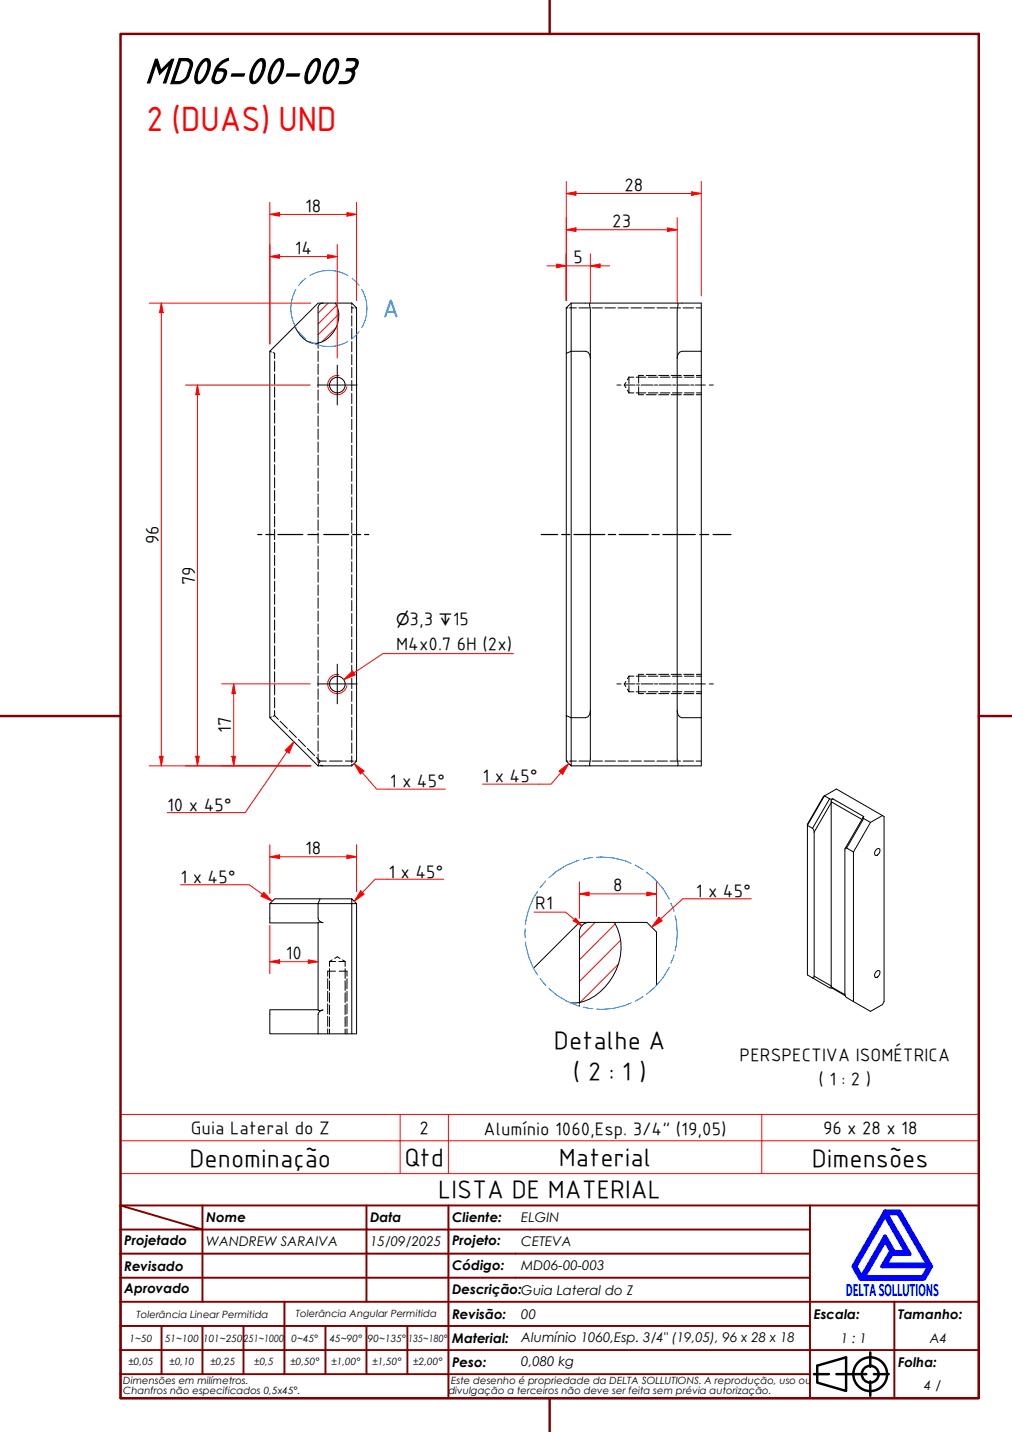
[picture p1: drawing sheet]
<svg xmlns="http://www.w3.org/2000/svg" width="210mm" height="297mm" viewBox="0 0 210 297" stroke-linecap="round" stroke-linejoin="round" font-family="sans-serif">
<!-- layer: Hatch (ABNT) -->
<path d="M68.1 62.9l-2.1 2.1M69.7 68l-2.9 2.9M69.8 63.4l-3.8 3.8M70.3 65.2l-4.3 4.3M123.4 191.3l-3.2 3.3M127.6 191.7l-7.4 7.4M128.7 195l-8.5 8.6M128.2 200l-7.9 7.9" fill="none" stroke="#f00" stroke-width=".21"/>
<!-- layer: Hidden (ABNT) -->
<g fill="none" stroke="#000" stroke-width=".21">
<path d="M56 72.9l.3 .1M56.6 73.1l.4 .2v1.1M57 74.9v2.1M57 77.6v2.1M66 71.2v1.1M66 72.8v2.2M66 75.5v2.2M66 78.2v2.2M73 63.5v.4h.3M73 62.9v.3M73 63.9v1M73 65.5v2.1"/>
<path d="M73 68.2v2.1M73 70.9v2.1M73 73.5v2.2M73 76.2v2.2M73 78.9v2.2M73.6 63.9h.4M117.5 63.9h.3M118.1 63.9h1.4M120.1 63.9h2.1M122.8 63.9h2.1M125.5 63.9h2.1M128.2 63.9h2.1"/>
<path d="M129.8 79.3l-.3 .6 .3 .5M130.5 78.2v1.4M130.5 78.2l-.4 .6M130.5 78.2h1M130.9 63.9h2.1M132 78.2h2M133.5 77.9h-1v1.6M133.6 63.9h2.1M134 77.9h2.1M134.5 78.2h2M136.3 63.9h2.1M136.6 77.9h2.1"/>
<path d="M137 78.2h2M139 63.9h2.1M139.2 77.9h2.1M139.5 78.2h2M141.7 63.9h2.1M141.8 77.9h2.1M142 78.2h2M144.4 63.9h1.1M144.4 77.9h1.1M144.5 78.2h1M57 80.3v2.1M57 83v2.1"/>
<path d="M57 85.6v2.2M57 88.3v2.2M57 91v2.2M57 93.7v2.1M57 96.4v2.1M57 99.1v2.1M66 80.9v2.1M66 83.6v2.2M66 86.3v2.1M66 89v2.1M66 91.7v2.1M66 94.4v2.1"/>
<path d="M66 97.1v2.1M66 99.8v2.1M73 81.6v2.1M73 84.3v2.1M73 87v2.1M73 89.6v2.2M73 92.3v2.2M73 95v2.2M73 97.7v2.2M130.1 80.9l.4 .6M130.5 80.2v1.3M130.5 81.5h1"/>
<path d="M132 81.5h2M132.5 80.3v1.6h1M134 81.9h2.1M134.5 81.5h2M136.6 81.9h2.1M137 81.5h2M139.2 81.9h2.1M139.5 81.5h2M141.8 81.9h2.1M142 81.5h2M144.4 81.9h1.1M144.5 81.5h1"/>
<path d="M57 101.7v2.2M57 104.4v2.2M57 107.1v2.2M57 109.8v2.1M57 112.5v2.1M57 115.2v2.1M57 117.8v2.2M66 102.5v2.1M66 105.2v2.1M66 107.9v2.1M66 110.5v2.2M66 113.2v2.2"/>
<path d="M66 115.9v2.2M66 118.6v2.2M73 100.4v2.1M73 103.1v2.1M73 105.8v2.1M73 108.4v2.2M73 111.1v2.2M73 113.8v2.2M73 116.5v2.2M73 119.2v2.1M57 120.5v2.2M57 123.2v2.2"/>
<path d="M57 125.9v2.1M57 128.6v2.1M57 131.3v2.1M57 133.9v2.2M57 136.6v2.2M57 139.3v2.2M66 121.3v2.2M66 124v2.2M66 126.7v2.2M66 129.4v2.2M66 132.1v2.2M66 134.8v2.2"/>
<path d="M66 137.5v2.2M73 121.9v2.1M73 124.6v2.1M73 127.3v2.1M73 129.9v2.2M73 132.6v2.2M73 135.3v2.2M73 138v2.2M133.5 139.9h-1v1.6M134 139.9h2.1M136.6 139.9h2.1M139.2 139.9h2.1"/>
<path d="M141.8 139.9h2.1M144.4 139.9h1.1M56.3 148.7l-.3 .2M57 148.4l.7 .8M57 148.4l-.4 .2M57 142v2.2M57 144.7v2.1M57 147.4v1M58.1 149.6l1.5 1.5M60 151.5l1.5 1.5M61.9 153.4l1.5 1.5M63.8 155.2l1.5 1.5"/>
<path d="M65.6 157.1l.8 .8-.1 .3M66 157.7l.1 .7M66 140.2v2.2M66 142.9v2.2M66 145.6v2.2M66 148.3v2.1M66 151v2.1M66 153.7v2.1M66 156.4v1.2M66.1 158.5l-.1 .4M66.4 157.9h1.3M66.5 158.7l.5 .2"/>
<path d="M68.3 157.9h2.7M73 156.8v1.1h-1.4M73 140.7v2.1M73 143.4v2.1M73 146.1v2.1M73 148.7v2.2M73 151.4v2.2M73 154.1v2.2M73 158.5v.4M73.3 157.9h-.3v.3M73.6 157.9h.4M117.5 157.9h.3"/>
<path d="M118.1 157.9h1.4M120.1 157.9h2.1M122.8 157.9h2.1M125.5 157.9h2.1M128.2 157.9h2.1M129.8 141.3l-.3 .6 .3 .5M130.1 142.9l.4 .6M130.5 140.3v1.2M130.5 142.2v1.3M130.5 140.3l-.4 .5M130.5 140.3h1M130.5 143.5h1"/>
<path d="M130.9 157.9h2.1M132 140.3h2M132 143.5h2M132.5 142.3v1.6h1M133.6 157.9h2.1M134 143.9h2.1M134.5 140.3h2M134.5 143.5h2M136.3 157.9h2.1M136.6 143.9h2.1M137 140.3h2M137 143.5h2"/>
<path d="M139 157.9h2.1M139.2 143.9h2.1M139.5 140.3h2M139.5 143.5h2M141.7 157.9h2.1M141.8 143.9h2.1M142 140.3h2M142 143.5h2M144.4 157.9h1.1M144.4 143.9h1.1M144.5 140.3h1M144.5 143.5h1"/>
<path d="M68.3 199.4h1.3M68.3 199.4v1.1M68.9 199.1l-.6 .3M69.4 198.8l.6-.3 .5 .3M70.3 199.4h1.3M71.1 199.1l.5 .3M71.6 199.4v1.1M68 203v2.1M68 205.6v2.1M68 208.2v2.1M68 210.8v2.1M68 213.4v1"/>
<path d="M68.3 200.9v2.1M68.3 203.4v2.1M68.3 205.9v2M68.3 208.5v1.9M68.3 211v1.9M68.3 213.5v.9M69.6 201.5h-1.6v1M70.4 201.5h1.6v1M71.6 200.9v2.1M71.6 203.4v2.1M71.6 205.9v2M71.6 208.5v1.9"/>
<path d="M71.6 211v1.9M71.6 213.5v.9M72 203v2.1M72 205.6v2.1M72 208.2v2.1M72 210.8v2.1M72 213.4v1M120.2 208v.2M120.2 208.5v.2"/>
</g>
<!-- layer: Visible (ABNT) -->
<g fill="none" stroke="#000" stroke-width=".21">
<path d="M56 72.9l10-10h7l1 1v94l-1 1h-7l-10-10zM67 62.9a1.01 1.01 0 0 0-1 1v7.3M69.6 62.9a5.8 5.8 0 0 1-3.9 8.3 5.1 5.1 0 0 1-4.6-3.5M117.5 73.3l1-.4v76h3l.5-.2 .3-.5 .1-.7M118.5 62.9h27v10M118.5 62.9v10h3l.5 .2 .3 .5 .1 .7M118.5 62.9l-1 1v84.5M122.4 62.9l-.1 .3 .1 1.1v10M122.4 74.3v83.6a.87 .87 0 0 0 0 1M140.5 74.3l.1-.7 .3-.5 .6-.2h4v76h-4l-.6-.2-.3-.5-.1-.7M140.5 74.3v83.6a.77 .77 0 0 1 0 1M140.5 62.9a.8 .8 0 0 1 0 1v10.4"/>
<path d="M117.5 148.4l1 .5v10l-1-1zM145.5 148.9v10h-27M168.5 171.8l.4 .8M168.9 172.6v29.9M172.1 165.7h.6M172.1 165.7l-1.1-.6-3.5 6.1 1 .6M172.1 165.7l-3.6 6.1M172.4 166.3l-3.5 6.3M172.4 166.5v38.2M172.4 166.3l6.4 3.7M172.7 165.7l6.5 3.7-.2 .1 .1 .3M172.7 165.7l-.3 .2v.4"/>
<path d="M175.3 176l.3-.1 1.4 .8v31.1l-1.6-1-.2-.7zM179 169.5l-3.7 6.5M179.1 169.8l-3.5 6.1M179.1 169.8l1.5 .8M180.6 170.6l-3.6 6.1M181.8 176.2l.5-.2a.86 .86 0 0 1 .1 1 .86 .86 0 0 1-.9 .4 1 1 0 0 1 .3-1.2zM183 169.2l-2.4 1.4M56 187.4v4h10M66.4 186.4h-9.4l-1 1h10l.1 3.5 .3 .3 .6 .2a.77 .77 0 0 0-1 0v18.1a.77 .77 0 0 0 1 0l-.9 .5-.1 .4v4M73 186.4l1 1h-1zM73 186.4h-6.6l-.4 1h7v27h1v-27M122.2 191.3h-2l-9.6 9.6"/>
<path d="M122.2 191.3h5.2M122.2 191.3a2 2 0 0 0-2 2v14.7M127.4 191.3a11.6 11.6 0 0 1-2.9 14.4 8.3 8.3 0 0 1-6.2 2.3M127.4 191.3h6.8l2 2v11.1M66 209.5h-10v4.9h10M66 214.4h7M168.5 202.8l-1-.6v-31.2l3.3-5.8 2.7-1.5 9.9 5.7v38.4l-.4 .6-2.4 1.4-3.6-2M168.5 202.8l3.6 2.1h.5M168.9 202.5l-.1 .2-.3 .1M168.9 202.5l3.5 2M172.4 204.7v.2l2.9 1.6M172.4 204.7l2.9 1.6"/>
<path d="M181.8 201.5l.5-.2a.86 .86 0 0 1 .1 1 .86 .86 0 0 1-.9 .4 1 1 0 0 1 .3-1.2z"/>
<circle cx="70" cy="79.9" r="1.62"/>
<circle cx="70" cy="141.9" r="1.62"/>
</g>
<!-- layer: Visible Narrow (ABNT) -->
<path d="M70.3 77.9a2 2 0 0 0-2.3 1.6 2 2 0 0 0 1.6 2.3 2 2 0 0 0 2.3-1.6M70.3 139.9a2 2 0 0 0-2.3 1.6 2 2 0 0 0 1.6 2.3 2 2 0 0 0 2.3-1.6" fill="none" stroke="#f00" stroke-width=".21"/>
<path d="M25 236.6h178v-5.4h-178v12.2M83 231.2v12.2M93 231.2v12.2M158 231.2v12.2M203 236.6v6.8h-178M25 243.4v6.6h178v-6.6" fill="none" stroke="#f00" stroke-width=".21"/>
<!-- layer: Detail Boundary (ABNT) -->
<path d="M63.4 57.7l-1.4 1.5M64.3 57.2a7.7 7.7 0 0 1 7.9 0M73 57.7l1.5 1.5M61.4 60.1a7.7 7.7 0 0 0 0 7.8M62 68.8l1.4 1.5M64.3 70.8a7.7 7.7 0 0 0 7.9 0M74.5 68.8l-1.5 1.5M75 60.1a7.7 7.7 0 0 1 0 7.8" fill="none" stroke="#0080ff" stroke-width=".21"/>
<!-- layer: Borda A3/A4 (ABNT) -->
<path d="M25 7h178v283h-178zM114 0v7M0 148.5h25M203 148.5h7M114 290v7" fill="none" stroke="#800000" stroke-width=".51"/>
<path d="M183.6 257.3l1.2 2.2-1.8 3.2h9.7l-1.3 2.2h-12.2zM183.6 252.1l4.4 7.6h-2.6l-1.8-3.2-4.9 8.4-1.3-2.2zM183.6 251.3h3l6.5 11.4-1.5 2.6h-13.1l-1.5-2.6zM183.8 251.7h2.5l6.2 10.6h-8.8l1.3-2.2h3.7zM185 259.7h.2l-.1 .2z" fill="none" stroke="#00f" stroke-width=".8"/>
<!-- layer: 0 -->
<path d="M178.5 265.3h13.1" fill="none" stroke="#000" stroke-width=".21"/>
<g fill="none" stroke="#800000" stroke-width=".4">
<path d="M25 250l17 5h-17M25 250h178v40h-178zM42 255h34v5h17M42 255v15M42 250v5M76 250v5h17v5M93 250v5h75M168 250v20h-143M25 260h51v10M25 275h17M33.5 275v10M50.5 275h-8.5v10"/>
<path d="M59 270v15h-8.5M67.5 275v10h-8.5M76 275v10h8.5M84.5 275v10M93 275h-42.5v10M93 260v5h-68M93 275v10h75M93 260h75M93 275h75M168 265h-75v10M185.5 270v10h17.5M203 270h-35v10h17.5v10"/>
<path d="M25 285h25.5M25 280h143v10M67.5 285h8.5M84.5 285h8.5v5"/>
</g>
<g fill="none" stroke="#000" stroke-width=".51">
<path d="M168.8 285h3.1M169.5 283.3l6-1.8v7l-6-1.7zM173.5 285h6.2M180.5 280.5v3M180.5 286.5v3M181.3 285h3"/>
<circle cx="180.5" cy="285" r="3.5"/>
<circle cx="180.5" cy="285" r="1.75"/>
</g>
<path d="M56 44.5h2" fill="none" stroke="#f00" stroke-width=".21"/>
<path d="M56 44.5l2-.4v.7z" fill="#f00"/>
<path d="M56 44.5l2-.4v.7zM72 44.5h2" fill="none" stroke="#f00" stroke-width=".21"/>
<path d="M72 44.1l2 .4-2 .3z" fill="#f00"/>
<path d="M56 42v29.4M58 44.5h14M72 44.1l2 .4-2 .3zM74 42v20.4M117.5 40.1h2" fill="none" stroke="#f00" stroke-width=".21"/>
<!-- layer: Marca de centro (ISO) -->
<path d="M65.8 79.9h8.3M70 75.7v8.3M70 137.8v8.2M65.8 141.9h8.3" fill="none" stroke="#000" stroke-width=".21"/>
<path d="M117.5 40.1l2-.3v.7z" fill="#f00"/>
<path d="M117.5 40.1l2-.3v.7zM143.5 40.1h2" fill="none" stroke="#f00" stroke-width=".21"/>
<path d="M143.5 39.8l2 .3-2 .4z" fill="#f00"/>
<path d="M117.5 37.6v24.8M143.5 39.8l2 .3-2 .4zM145.5 37.6v23.8M115.5 55.1h2M119.5 40.1h24" fill="none" stroke="#f00" stroke-width=".21"/>
<path d="M115.5 54.8l2 .3-2 .4z" fill="#f00"/>
<path d="M115.5 54.8l2 .3-2 .4zM122.4 55.1h2.1" fill="none" stroke="#f00" stroke-width=".21"/>
<path d="M122.4 55.1l2.1-.3v.7z" fill="#f00"/>
<path d="M113.5 55.1h2M117.5 55.1h4.9M117.5 52.6v9.8M117.5 47.7h2M122.4 55.1l2.1-.3v.7zM122.4 52.6v10.2M124.5 55.1h1.9" fill="none" stroke="#f00" stroke-width=".21"/>
<path d="M117.5 47.7l2-.4v.7z" fill="#f00"/>
<path d="M117.5 47.7l2-.4v.7zM138.5 47.7h2" fill="none" stroke="#f00" stroke-width=".21"/>
<path d="M138.5 47.3l2 .4-2 .3z" fill="#f00"/>
<path d="M117.5 45.2v17.2M119.5 47.7h19M138.5 47.3l2 .4-2 .3zM140.5 45.2v17.6" fill="none" stroke="#f00" stroke-width=".21"/>
<!-- layer: Linha de centro (ISO) -->
<g fill="none" stroke="#000" stroke-width=".21">
<path d="M128 79.9h.8M129.6 79.9h2.1M132 79.9h.7M133 79.9h2.5M135.8 79.9h.6M136.7 79.9h2.5M139.5 79.9h.6M140.5 79.9h2.5M143.3 79.9h.6M144.2 79.9h2.1M147.1 79.9h.9M128 141.9h.8"/>
<path d="M129.6 141.9h2.1M132 141.9h.7M133 141.9h2.5M135.8 141.9h.6M136.7 141.9h2.5M139.5 141.9h.6M140.5 141.9h2.5M143.3 141.9h.6M144.2 141.9h2.1M147.1 141.9h.9"/>
</g>
<path d="M61 153.9l-1.5 2" fill="none" stroke="#f00" stroke-width=".21"/>
<path d="M59.1 155.6l1.9-1.7-1 2.3z" fill="#f00"/>
<path d="M59.1 155.6l1.9-1.7-1 2.3zM59.5 155.9l-8.6 12.7h-16.2" fill="none" stroke="#f00" stroke-width=".21"/>
<path d="M56 199.5h2" fill="none" stroke="#f00" stroke-width=".21"/>
<path d="M56 199.5l2-.4v.7z" fill="#f00"/>
<path d="M56 199.5l2-.4v.7zM64 199.5h2" fill="none" stroke="#f00" stroke-width=".21"/>
<path d="M64 199.1l2 .4-2 .3z" fill="#f00"/>
<path d="M33.5 62.9v2M56 191.9v10.1M58 199.5h6M64 199.1l2 .4-2 .3z" fill="none" stroke="#f00" stroke-width=".21"/>
<path d="M33.5 62.9l.3 2h-.7z" fill="#f00"/>
<path d="M33.5 62.9l.3 2h-.7zM33.5 156.9v2" fill="none" stroke="#f00" stroke-width=".21"/>
<path d="M33.1 156.9h.7l-.3 2z" fill="#f00"/>
<path d="M31 62.9h33.5M33.5 64.9v92M31 158.9h33.5M33.1 156.9h.7l-.3 2zM48.5 156.9v2" fill="none" stroke="#f00" stroke-width=".21"/>
<path d="M48.1 156.9h.7l-.3 2z" fill="#f00"/>
<path d="M48.1 156.9h.7l-.3 2zM48.5 141.9v2" fill="none" stroke="#f00" stroke-width=".21"/>
<path d="M48.5 141.9l.3 2h-.7z" fill="#f00"/>
<path d="M41 156.9v2M46 158.9h18.5M46 141.9h18.3M48.5 141.9l.3 2h-.7zM48.5 143.9v13" fill="none" stroke="#f00" stroke-width=".21"/>
<path d="M40.6 156.9h.7l-.3 2z" fill="#f00"/>
<path d="M41 79.9v2M40.6 156.9h.7l-.3 2z" fill="none" stroke="#f00" stroke-width=".21"/>
<path d="M41 79.9l.3 2h-.7z" fill="#f00"/>
<path d="M38.5 79.9h25.8M41 79.9l.3 2h-.7zM41 81.9v75M38.5 158.9h26" fill="none" stroke="#f00" stroke-width=".21"/>
<path d="M73.4 139.6l-2.1 1.4" fill="none" stroke="#f00" stroke-width=".21"/>
<path d="M71.3 141l1.8-1.8 .6 .8z" fill="#f00"/>
<path d="M106.5 135.6h-27.1l-6 4M71.3 141l1.8-1.8 .6 .8z" fill="none" stroke="#f00" stroke-width=".21"/>
<path d="M56 53.2h2" fill="none" stroke="#f00" stroke-width=".21"/>
<path d="M56 53.2l2-.4v.8z" fill="#f00"/>
<path d="M56 53.2l2-.4v.8zM68 53.2h2" fill="none" stroke="#f00" stroke-width=".21"/>
<path d="M68 52.8l2 .4-2 .4z" fill="#f00"/>
<path d="M56 50.7v20.7M58 53.2h10M68 52.8l2 .4-2 .4zM70 50.7v23.6M56 177.7h2" fill="none" stroke="#f00" stroke-width=".21"/>
<path d="M56 177.7l2-.4v.8z" fill="#f00"/>
<path d="M56 177.7l2-.4v.8zM72 177.7h2" fill="none" stroke="#f00" stroke-width=".21"/>
<path d="M72 177.3l2 .4-2 .4z" fill="#f00"/>
<path d="M56 175.2v10.2M58 177.7h14M72 177.3l2 .4-2 .4zM74 175.2v9.8" fill="none" stroke="#f00" stroke-width=".21"/>
<path d="M54.4 185.5l2.1 1.5" fill="none" stroke="#f00" stroke-width=".21"/>
<path d="M54.7 185.1l1.8 1.9-2.4-1.1z" fill="#f00"/>
<path d="M37.5 183.5h14.2l2.7 2M54.7 185.1l1.8 1.9-2.4-1.1zM75.2 185.1l-1.7 1.9" fill="none" stroke="#f00" stroke-width=".21"/>
<path d="M74.8 184.8l.7 .7-2 1.5z" fill="#f00"/>
<path d="M73.5 158.4l1.6 1.8M74.8 184.8l.7 .7-2 1.5zM92 182.4h-14.2l-2.6 2.7" fill="none" stroke="#f00" stroke-width=".21"/>
<path d="M73.5 158.4l2 1.5-.8 .7z" fill="#f00"/>
<path d="M73.5 158.4l2 1.5-.8 .7zM75.1 160.2l3 3.5h14.3" fill="none" stroke="#f00" stroke-width=".21"/>
<!-- layer: Detail Boundary (ABNT) -->
<g fill="none" stroke="#0080ff" stroke-width=".21">
<path d="M120.1 178.4a14.8 14.8 0 0 0-6.2 3.7M122.9 177.9l-1.9 .3M123.8 177.8a14.3 14.3 0 0 1 7.1 1.3M131.8 179.4l1.5 1M108.9 192.6v1.9M109 195.4a14.6 14.6 0 0 0 2.5 6.8M111.5 184.9a14.6 14.6 0 0 0-2.5 6.8M113.2 182.7l-1.2 1.4M134.1 180.9a15.3 15.3 0 0 1 4.7 5.6M139.1 187.3l.7 1.7M139.8 198.1l-.7 1.7M140 189.9a14.4 14.4 0 0 1 0 7.3"/>
<path d="M112 203l1.2 1.4M113.9 205a14.8 14.8 0 0 0 6.2 3.7M121 208.9l1.9 .3M130.9 208a14.3 14.3 0 0 1-7.1 1.3M133.3 206.7l-1.5 1M138.8 200.7a15.3 15.3 0 0 1-4.7 5.5"/>
</g>
<path d="M119.1 190.7l1.5 1.3" fill="none" stroke="#f00" stroke-width=".21"/>
<path d="M119.4 190.4l1.2 1.6-1.7-1z" fill="#f00"/>
<path d="M110.8 189.2h6.5l1.8 1.5M119.4 190.4l1.2 1.6-1.7-1zM120.2 185.4h2" fill="none" stroke="#f00" stroke-width=".21"/>
<path d="M120.2 185.4l2-.4v.8z" fill="#f00"/>
<path d="M120.2 185.4l2-.4v.8zM134.2 185.4h2" fill="none" stroke="#f00" stroke-width=".21"/>
<path d="M134.2 185l2 .4-2 .4z" fill="#f00"/>
<path d="M120.2 182.9v7.6M122.2 185.4h12M134.2 185l2 .4-2 .4zM136.2 182.9v7.2" fill="none" stroke="#f00" stroke-width=".21"/>
<path d="M137 190.6l-1.8 1.7" fill="none" stroke="#f00" stroke-width=".21"/>
<path d="M136.7 190.3l.7 .7-2.2 1.3z" fill="#f00"/>
<path d="M118 158.4l-1.7 1.9M136.7 190.3l.7 .7-2.2 1.3zM155.8 186.4h-14.2l-4.6 4.2" fill="none" stroke="#f00" stroke-width=".21"/>
<!-- layer: Eixo de trabalho (ISO) -->
<g fill="none" stroke="#000" stroke-width=".25">
<path d="M53.5 110.9h.8M55.1 110.9h1.7M57.6 110.9h5.2M63.9 110.9h2.1M67.1 110.9h5.2M73.1 110.9h1.7M75.6 110.9h.9M112.3 110.9h3.4M116.5 110.9h1.7M119 110.9h6.4M126.2 110.9h1.5M128.4 110.9h6.1"/>
<path d="M135.2 110.9h1.5M137.5 110.9h6.7M145.1 110.9h1.9M147.9 110.9h3.7"/>
</g>
<path d="M116 159.9l2-1.5-1.3 2.2z" fill="#f00"/>
<path d="M116 159.9l2-1.5-1.3 2.2zM116.3 160.3l-2 2.4h-14.2" fill="none" stroke="#f00" stroke-width=".21"/>
<text font-size="81.9" fill="#fff" x="188.7" y="289">.</text>
<text font-size="8.1" x="30" y="17.3">MD06-00-003</text>
<text font-size="7" fill="#f00" x="30.4" y="27.1">2 (DUAS) UND</text>
<text font-size="5.4" fill="#0080ff" x="79.4" y="65.8">A</text>
<g font-size="5.4">
<text x="114.9" y="217.5">Detalhe A</text>
<text x="118.8" y="224">( 2 : 1 )</text>
<text x="39.3" y="242">Denominação</text>
<text x="83.9" y="241.8">Qtd</text>
<text x="115.9" y="241.8">Material</text>
<text x="168.4" y="242">Dimensões</text>
<text x="90.9" y="248.5">LISTA DE MATERIAL</text>
</g>
<g font-size="3.9">
<text x="129.5" y="39.6">28</text>
<text x="63.3" y="43.9">18</text>
<text x="127" y="47.1">23</text>
<text x="61.2" y="52.7">14</text>
<text x="119" y="54.6">5</text>
<text x="32.9" y="112.8" transform="rotate(-90 32.9 112.8)">96</text>
<text x="40.4" y="121.4" transform="rotate(-90 40.4 121.4)">79</text>
<text x="85" y="129.7">3,3</text>
<text x="93.9" y="129.7">15</text>
<text x="82.2" y="134.7">M4x0.7</text>
<text x="94.8" y="134.7">6H (2x)</text>
<text x="47.9" y="152.1" transform="rotate(-90 47.9 152.1)">17</text>
<text x="80.9" y="163.4">1 x 45°</text>
<text x="100.1" y="162.3">1 x 45°</text>
<text x="34.7" y="168.2">10 x 45°</text>
<text x="63.3" y="177.2">18</text>
<text x="37.5" y="183.2">1 x 45°</text>
<text x="80.6" y="182">1 x 45°</text>
<text x="127.2" y="184.9">8</text>
<text x="111" y="188.6">R1</text>
<text x="144.3" y="186.1">1 x 45°</text>
<text x="59.3" y="198.9">10</text>
<text x="153.4" y="220">PERSPECTIVA ISOMÉTRICA</text>
<text x="169.8" y="225">( 1 : 2 )</text>
<text x="39.6" y="235.2">Guia Lateral do Z</text>
<text x="87" y="235.2">2</text>
<text x="100.3" y="235.3">Alumínio 1060,Esp. 3/4&quot; (19,05)</text>
<text x="170.7" y="235.2">96 x 28 x 18</text>
</g>
<text font-size="3.9" fill="#00f" x="175.4" y="268.8">DELTASOLLUTIONS</text>
<g font-size="3.3">
<text x="82.2" y="129.7">⌀</text>
<text x="91" y="129.7">↧</text>
</g>
<g font-size="2.8">
<text x="42.8" y="253.5">Nome</text>
<text x="76.8" y="253.5">Data</text>
<text x="93.8" y="253.6">Cliente:</text>
<text x="108.1" y="253.5">ELGIN</text>
<text x="25.8" y="263.6">Revisado</text>
<text x="25.8" y="258.3">Projetado</text>
<text x="42.8" y="258.5">WANDREW SARAIVA</text>
<text x="76.8" y="258.4">15/09/2025</text>
<text x="93.8" y="263.4">Código:</text>
<text x="93.8" y="258.3">Projeto:</text>
<text x="108.1" y="263.5">MD06-00-003</text>
<text x="108.1" y="258.5">CETEVA</text>
<text x="25.8" y="268.3">Aprovado</text>
<text x="93.8" y="268.3">Descrição:Guia Lateral do Z</text>
<text x="93.8" y="273.6">Revisão:</text>
<text x="108.1" y="273.5">00</text>
<text x="168.8" y="273.5">Escala:</text>
<text x="186.3" y="273.5">Tamanho:</text>
<text x="93.8" y="278.6">Material:</text>
<text x="108.1" y="278.3">Alumínio 1060,Esp. 3/4&quot; (19,05), 96 x 28 x 18</text>
<text x="174.4" y="278.5">1 : 1</text>
<text x="192.8" y="278.6">A4</text>
<text x="93.8" y="283.5">Peso:</text>
<text x="108.1" y="283.3">0,080 kg</text>
<text x="186.3" y="283.5">Folha:</text>
<text x="191.7" y="288.4">4 / 4</text>
</g>
<g font-size="2.1">
<text x="28.3" y="273.3">Tolerância Linear Permitida</text>
<text x="61.4" y="273.1">Tolerância Angular Permitida</text>
<text x="26.9" y="278.3">1~50</text>
<text x="34.2" y="278.3">51~100</text>
<text x="42.1" y="278.3">101~250</text>
<text x="50.5" y="278.3">251~1000</text>
<text x="60.5" y="278.3">0~45°</text>
<text x="68.4" y="278.3">45~90°</text>
<text x="76.3" y="278.3">90~135°</text>
<text x="84.7" y="278.3">135~180°</text>
<text x="25.6" y="287.1">Dimensões em milímetros.</text>
<text x="26.6" y="283.2">±0,05</text>
<text x="35.2" y="283.2">±0,10</text>
<text x="43.6" y="283.2">±0,25</text>
<text x="52.7" y="283.2">±0,5</text>
<text x="60.2" y="283.2">±0,50°</text>
<text x="68.7" y="283.2">±1,00°</text>
<text x="77.2" y="283.2">±1,50°</text>
<text x="85.7" y="283.2">±2,00°</text>
<text x="93.6" y="287.1">Este desenho é propriedade da DELTA SOLLUTIONS. A reprodução, uso ou</text>
<text x="25.6" y="289.2">Chanfros não especificados 0,5x45°.</text>
<text x="93" y="289.2">divulgação a terceiros não deve ser feita sem prévia autorização.</text>
</g>
</svg>
